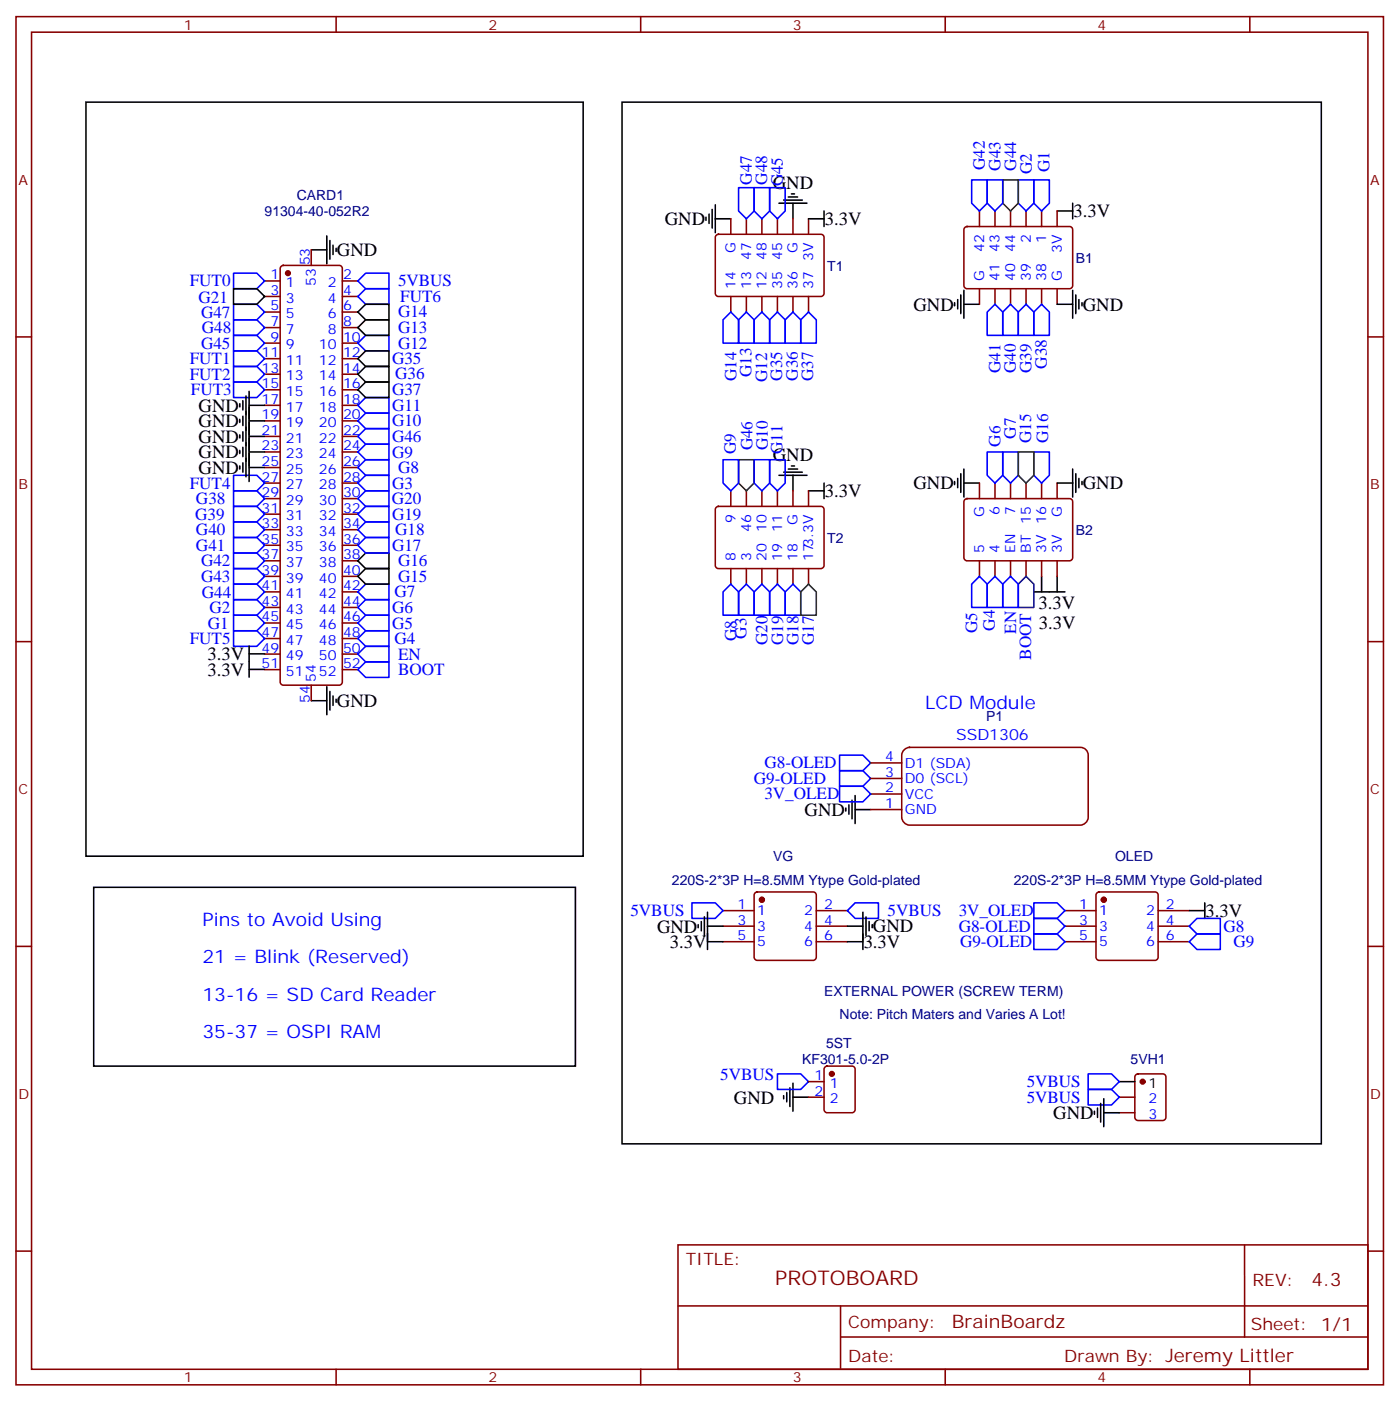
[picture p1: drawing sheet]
<svg xmlns="http://www.w3.org/2000/svg" width="318mm" height="318mm" viewBox="0 0 318 318" stroke-linecap="round" stroke-linejoin="round" font-family="sans-serif">
<g fill="none" stroke="#870000" stroke-width=".35">
<path d="M3.6 3.8h310.5v310.4h-310.5zM7.2 7.3h303.4v303.4h-303.4zM76.3 3.8v3.5M145.5 3.8v3.5M214.6 3.8v3.5M283.7 3.8v3.5M70.7 56.7v3.5M162.6 53.4l.5-.2h23.3a.71 .71 0 0 1 .7 .7v12.7a.76 .76 0 0 1-.7 .7h-23.3a.76 .76 0 0 1-.7-.7v-12.7zM165.9 49.6v3.6M169.4 49.6v3.6M173 49.6v3.6M176.5 49.6v3.6"/>
<path d="M180 49.6v3.6M183.6 49.6v3.6M219.1 51.6l.4-.2h23.3a.71 .71 0 0 1 .7 .7v12.7a.76 .76 0 0 1-.7 .7h-23.3a.76 .76 0 0 1-.7-.7v-12.7zM222.4 47.9v3.5M225.9 47.9v3.5M229.4 47.9v3.5M232.9 47.9v3.5M236.5 47.9v3.5M240 47.9v3.5M3.6 76.4h3.6M60.1 63.7h3.5M60.1 67.3h3.5"/>
<path d="M60.1 70.8h3.5M60.1 74.3h3.5M60.1 77.9h3.5M63.8 60.4l.5-.2h12.7a.71 .71 0 0 1 .7 .7v93.9a.76 .76 0 0 1-.7 .7h-12.7a.76 .76 0 0 1-.7-.7v-93.9zM77.7 63.7h3.5M77.7 67.3h3.5M77.7 70.8h3.5M77.7 74.3h3.5M77.7 77.9h3.5M165.9 67.3v3.5M169.4 67.3v3.5M173 67.3v3.5"/>
<path d="M176.5 67.3v3.5M180 67.3v3.5M183.6 67.3v3.5M222.4 65.5v3.5M225.9 65.5v3.5M229.4 65.5v3.5M232.9 65.5v3.5M236.5 65.5v3.5M240 65.5v3.5M310.6 76.4h3.5M60.1 81.4h3.5M60.1 84.9h3.5"/>
<path d="M60.1 88.4h3.5M60.1 92h3.5M60.1 95.5h3.5M60.1 99h3.5M77.7 81.4h3.5M77.7 84.9h3.5M77.7 88.4h3.5M77.7 92h3.5M77.7 95.5h3.5M77.7 99h3.5M60.1 116.7h3.5M60.1 102.6h3.5"/>
<path d="M60.1 113.1h3.5M60.1 106.1h3.5M60.1 109.6h3.5M77.7 116.7h3.5M77.7 102.6h3.5M77.7 113.1h3.5M77.7 106.1h3.5M77.7 109.6h3.5M162.6 115.1l.5-.2h23.3a.71 .71 0 0 1 .7 .7v12.7a.76 .76 0 0 1-.7 .7h-23.3a.76 .76 0 0 1-.7-.7v-12.7zM165.9 111.4v3.5M169.4 111.4v3.5M173 111.4v3.5"/>
<path d="M176.5 111.4v3.5M180 111.4v3.5M183.6 111.4v3.5M219.1 113.3l.4-.2h23.3a.71 .71 0 0 1 .7 .7v12.7a.76 .76 0 0 1-.7 .7h-23.3a.76 .76 0 0 1-.7-.7v-12.7zM222.4 109.6v3.5M225.9 109.6v3.5M229.4 109.6v3.5M232.9 109.6v3.5M236.5 109.6v3.5M240 109.6v3.5M60.1 137.8h3.5M60.1 134.3h3.5"/>
<path d="M60.1 130.8h3.5M60.1 127.2h3.5M60.1 123.7h3.5M60.1 120.2h3.5M77.7 137.8h3.5M77.7 134.3h3.5M77.7 130.8h3.5M77.7 127.2h3.5M77.7 123.7h3.5M77.7 120.2h3.5M165.9 129v3.5M169.4 129v3.5"/>
<path d="M173 129v3.5M176.5 129v3.5M180 129v3.5M183.6 129v3.5M222.4 127.2v3.6M225.9 127.2v3.6M229.4 127.2v3.6M232.9 127.2v3.6M236.5 127.2v3.6M240 127.2v3.6M3.6 145.6h3.6M60.1 151.9h3.5"/>
<path d="M60.1 148.4h3.5M60.1 144.9h3.5M60.1 141.4h3.5M70.7 155.5v3.5M77.7 151.9h3.5M77.7 148.4h3.5M77.7 144.9h3.5M77.7 141.4h3.5M310.6 145.6h3.5M197.7 176.6h7M197.7 173.1h7M205.3 170.1l1.2-.5h38.8a1.76 1.76 0 0 1 1.8 1.7v14.2a1.89 1.89 0 0 1-1.8 1.7h-38.8a1.89 1.89 0 0 1-1.8-1.7v-14.2l.1-.4z"/>
<path d="M197.7 183.7h7M197.7 180.2h7M3.6 214.7h3.6M164.1 206.6h7.1M164.1 210.1h7.1M164.1 213.7h7.1M171.4 202.6l.5-.2h12.7a.71 .71 0 0 1 .7 .7v14.1a.76 .76 0 0 1-.7 .7h-12.7a.76 .76 0 0 1-.7-.7v-14.1zM185.3 206.6h7.1M185.3 210.1h7.1M185.3 213.7h7.1M241.8 206.6h7M241.8 210.1h7"/>
<path d="M241.8 213.7h7M249 202.6l.5-.2h12.7a.71 .71 0 0 1 .7 .7v14.1a.76 .76 0 0 1-.7 .7h-12.7a.76 .76 0 0 1-.7-.7v-14.1zM262.9 206.6h7.1M262.9 210.1h7.1M262.9 213.7h7.1M310.6 214.7h3.5M183.6 249h3.5M183.6 245.4h3.5M187.3 242.1l.5-.2h5.6a.71 .71 0 0 1 .7 .7v9.2a.76 .76 0 0 1-.7 .7h-5.6a.76 .76 0 0 1-.7-.7v-9.2zM254.1 249h3.5M254.1 252.5h3.5M257.9 243.9l.4-.2h5.7a.71 .71 0 0 1 .7 .7v9.1a.76 .76 0 0 1-.7 .7h-5.7a.76 .76 0 0 1-.7-.7v-9.1z"/>
<path d="M3.6 283.9h3.6M153.9 282.5h156.7v28.2h-156.7zM154 296.3h156.4M190.8 296.3v14.1M282.5 282.5l.1 20.9M310.6 283.9h3.5M76.3 310.7v3.5M145.5 310.7v3.5M190.8 303.4h119.6M214.6 310.7v3.5M283.7 310.7v3.5"/>
</g>
<g fill="none" stroke="#000" stroke-width=".35">
<path d="M19.5 23.2h112.9v171.1h-112.9zM141.2 23.2h158.8v236.3h-158.8zM70.7 56.7h3.5M74.2 53.5v6.4M74.9 54.6v4.2M75.6 55.6v2.1M76.3 56.3v.7M160.3 49.3v.7M161 48.6v2.1M161.7 47.5v4.3M162.4 49.6h3.5M162.4 46.5v6.3"/>
<path d="M176.8 46.1h6.4M177.9 45.4h4.2M179 44.7h2.1M179.7 44h.7M180 46.1v3.5M183.6 49.6h3.5M187.1 47.9v3.5M240 47.9h3.5M243.5 46.1v3.5M53 65.5h5.3l1.8 1.8-1.8 1.7h-5.3zM81.2 74.3l1.8-1.7h5.3v3.5h-5.3zM81.2 70.8l1.8-1.8h5.3v3.6h-5.3z"/>
<path d="M216.7 68.7v.7M217.4 68v2.1M218.1 66.9v4.3M218.8 65.9v6.3M218.8 69h3.6M240 69h3.5M243.5 65.9v6.3M244.2 66.9v4.3M244.9 68v2.1M245.6 68.7v.7M54.4 91.6v.7M54.4 95.1v.7"/>
<path d="M54.4 98.7v.7M55.1 90.9v2.1M55.1 94.4v2.2M55.1 98v2.1M55.8 89.9v18.3M56.6 92h3.5M56.6 88.8v20.5M56.6 95.5h3.5M56.6 99h3.5M81.2 88.4l1.8-1.7h5.3v3.5h-5.3zM81.2 81.4l1.8-1.8h5.3v3.5h-5.3zM81.2 84.9l1.8-1.8h5.3v3.6h-5.3z"/>
<path d="M54.4 102.2v.7M54.4 105.7v.7M55.1 101.5v2.1M55.1 105v2.1M56.6 106.1h3.5M56.6 102.6h3.5M176.8 107.8h6.4M177.9 107.1h4.2M179 106.4h2.1M179.7 105.7h.7M180 107.8v3.6M183.6 111.4h3.5"/>
<path d="M187.1 109.6v3.5M216.7 109.3v.7M217.4 108.5v2.2M218.1 107.5v4.2M218.8 109.6h3.6M218.8 106.4v6.4M240 109.6h3.5M243.5 106.4v6.4M244.2 107.5v4.2M244.9 108.5v2.2M245.6 109.3v.7M81.2 130.8l1.8-1.8h5.3v3.5h-5.3z"/>
<path d="M81.2 127.2l1.8-1.7h5.3v3.5h-5.3zM234.7 134.3h7.1M236.5 130.8v3.5M240 130.8v3.5M56.6 151.9h3.5M56.6 146.6v7.1M56.6 148.4h3.5M70.7 159h3.5M74.2 155.8v6.4M74.9 156.9v4.2M75.6 157.9v2.2M76.3 158.6v.7"/>
<path d="M192 183.3v.7M192.7 182.6v2.1M193.4 181.6v4.2M194.1 183.7h3.6M194.1 180.5v6.4M21.3 201.3h109.3v40.6h-109.3zM158.5 209.8v.7M159.2 209.1v2.1M159.9 208v4.3M160.6 210.1h3.5M160.6 207v8.4M160.6 213.7h3.5"/>
<path d="M192.4 210.1h3.5M192.4 213.7h3.5M195.9 207v8.4M196.6 208v4.3M197.3 209.1v2.1M198 209.8v.7M270 206.6h3.5M273.5 204.9v3.5M177.9 248.6v.7M178.6 247.9v2.1M179.3 246.8v4.3M180 249h3.6"/>
<path d="M180 245.8v6.3M248.5 252.1v.7M249.2 251.4v2.1M249.9 250.4v4.2M250.6 252.5h3.5M250.6 249.3v6.4M254.1 245.4h3.5"/>
</g>
<g fill="none" stroke="#00f" stroke-width=".35">
<path d="M167.7 42.6h3.5v5.3l-1.8 1.7-1.7-1.7zM171.2 42.6h3.5v5.3l-1.7 1.7-1.8-1.7zM174.7 42.6h3.6v5.3l-1.8 1.7-1.8-1.7zM220.6 40.8h3.5v5.3l-1.7 1.8-1.8-1.8zM224.1 40.8h3.5v5.3l-1.7 1.8-1.8-1.8zM231.2 40.8h3.5v5.3l-1.8 1.8-1.7-1.8zM234.7 40.8h3.5v5.3l-1.7 1.8-1.8-1.8zM53 62h5.3l1.8 1.7-1.8 1.8h-5.3zM53 69h5.3l1.8 1.8-1.8 1.8h-5.3zM53 72.6h5.3l1.8 1.7-1.8 1.8h-5.3zM53 79.6h5.3l1.8 1.8-1.8 1.7h-5.3zM53 76.1h5.3l1.8 1.8-1.8 1.7h-5.3z"/>
<path d="M81.2 77.9l1.8-1.8h5.3v3.5h-5.3zM81.2 63.7l1.8-1.7h5.3v3.5h-5.3zM83 65.5h5.3v3.5h-5.3l-1.8-1.7zM165.9 70.8l1.8 1.8v5.3h-3.6v-5.3zM169.4 70.8l1.8 1.8v5.3h-3.5v-5.3zM173 70.8l1.7 1.8v5.3h-3.5v-5.3zM176.5 70.8l1.8 1.8v5.3h-3.6v-5.3zM180 70.8l1.8 1.8v5.3h-3.5v-5.3zM181.8 72.6l1.8-1.8 1.7 1.8v5.3h-3.5zM225.9 69l1.7 1.8v5.3h-3.5v-5.3zM229.4 69l1.8 1.8v5.3h-3.6v-5.3zM232.9 69l1.8 1.8v5.3h-3.5v-5.3z"/>
<path d="M236.5 69l1.7 1.8v5.3h-3.5v-5.3zM53 86.7h5.3l1.8 1.7-1.8 1.8h-5.3zM53 83.1h5.3l1.8 1.8-1.8 1.8h-5.3zM81.2 92l1.8-1.8h5.3v3.5h-5.3zM81.2 95.5l1.8-1.8h5.3v3.6h-5.3zM81.2 99l1.8-1.7h5.3v3.5h-5.3zM53 107.8h5.3l1.8 1.8-1.8 1.8h-5.3zM53 114.9h5.3l1.8 1.8-1.8 1.7h-5.3zM53 118.4h5.3l1.8 1.8-1.8 1.8h-5.3zM53 111.4h5.3l1.8 1.7-1.8 1.8h-5.3zM81.2 106.1l1.8-1.8h5.3v3.5h-5.3zM81.2 116.7l1.8-1.8h5.3v3.5h-5.3z"/>
<path d="M81.2 109.6l1.8-1.8h5.3v3.6h-5.3zM81.2 102.6l1.8-1.8h5.3v3.5h-5.3zM81.2 113.1l1.8-1.7h5.3v3.5h-5.3zM164.1 104.3h3.6v5.3l-1.8 1.8-1.8-1.8zM171.2 104.3h3.5v5.3l-1.7 1.8-1.8-1.8zM174.7 104.3h3.6v5.3l-1.8 1.8-1.8-1.8zM224.1 102.6h3.5v5.2l-1.7 1.8-1.8-1.8zM227.6 102.6h3.6v5.2l-1.8 1.8-1.8-1.8zM234.7 102.6h3.5v5.2l-1.7 1.8-1.8-1.8zM53 129h5.3l1.8 1.8-1.8 1.7h-5.3zM53 125.5h5.3l1.8 1.7-1.8 1.8h-5.3zM53 139.6h5.3l1.8 1.8-1.8 1.7h-5.3z"/>
<path d="M53 132.5h5.3l1.8 1.8-1.8 1.8h-5.3zM53 122h5.3l1.8 1.7-1.8 1.8h-5.3zM53 136.1h5.3l1.8 1.7-1.8 1.8h-5.3zM81.2 120.2l1.8-1.8h5.3v3.6h-5.3zM81.2 123.7l1.8-1.7h5.3v3.5h-5.3zM83 132.5h5.3v3.6h-5.3l-1.8-1.8zM83 136.1h5.3v3.5h-5.3l-1.8-1.8zM165.9 132.5l1.8 1.8v5.3h-3.6v-5.3zM169.4 132.5l1.8 1.8v5.3h-3.5v-5.3zM173 132.5l1.7 1.8v5.3h-3.5v-5.3zM176.5 132.5l1.8 1.8v5.3h-3.6v-5.3zM180 132.5l1.8 1.8v5.3h-3.5v-5.3z"/>
<path d="M222.4 130.8l1.7 1.7v5.3h-3.5v-5.3zM225.9 130.8l1.7 1.7v5.3h-3.5v-5.3zM229.4 130.8l1.8 1.7v5.3h-3.6v-5.3zM53 143.1h5.3l1.8 1.8-1.8 1.7h-5.3zM81.2 148.4l1.8-1.8h5.3v3.6h-5.3zM81.2 151.9l1.8-1.7h5.3v3.5h-5.3zM81.2 144.9l1.8-1.8h5.3v3.5h-5.3zM81.2 141.4l1.8-1.8h5.3v3.5h-5.3zM190.6 171.3h5.3l1.8 1.8-1.8 1.8h-5.3zM190.6 174.9h5.3l1.8 1.7-1.8 1.8h-5.3zM190.6 178.4h5.3l1.8 1.8-1.8 1.7h-5.3zM157.1 204.9h5.3l1.7 1.7-1.7 1.8h-5.3z"/>
<path d="M192.4 206.6l1.7-1.7h5.3v3.5h-5.3zM234.7 204.9h5.3l1.8 1.7-1.8 1.8h-5.3zM234.7 211.9h5.3l1.8 1.8-1.8 1.7h-5.3zM234.7 208.4h5.3l1.8 1.7-1.8 1.8h-5.3zM270 213.7l1.7-1.8h5.3v3.5h-5.3zM270 210.1l1.7-1.7h5.3v3.5h-5.3zM176.5 243.7h5.3l1.8 1.7-1.8 1.8h-5.3zM247.1 243.7h5.2l1.8 1.7-1.8 1.8h-5.2zM247.1 247.2h5.2l1.8 1.8-1.8 1.7h-5.2z"/>
</g>
<g fill="#870000" stroke="#870000" stroke-width=".35">
<circle cx="65.4" cy="62" r=".53"/>
<circle cx="259.4" cy="245.4" r=".53"/>
<circle cx="250.6" cy="204.2" r=".53"/>
<circle cx="188.8" cy="243.7" r=".53"/>
<circle cx="173" cy="204.2" r=".53"/>
</g>
<path d="M232.9 130.8l1.8 1.7v5.3h-3.5v-5.3z" fill="none" stroke="#006" stroke-width=".35"/>
<path d="M227.6 40.8h3.6v5.3l-1.8 1.8-1.8-1.8zM167.7 104.3h3.5v5.3l-1.8 1.8-1.7-1.8zM231.2 102.6h3.5v5.2l-1.8 1.8-1.7-1.8zM183.6 132.5l1.7 1.8v5.3h-3.5v-5.3z" fill="none" stroke="#060" stroke-width=".35"/>
<text font-size="4.6" fill="#800" x="176" y="291.5">PROTOBOARD</text>
<g font-size="4.2">
<text x="175.4" y="42.9">GND</text>
<text x="150.9" y="51">GND</text>
<text x="187.3" y="51.1">3.3V</text>
<text x="243.7" y="49.3">3.3V</text>
<text x="76.5" y="58.1">GND</text>
<text x="207.4" y="70.5">GND</text>
<text x="245.8" y="70.5">GND</text>
<text x="45.1" y="93.4">GND</text>
<text x="45.1" y="96.9">GND</text>
<text x="45.1" y="100.4">GND</text>
<text x="45.1" y="107.5">GND</text>
<text x="45.1" y="104">GND</text>
<text x="175.4" y="104.6">GND</text>
<text x="187.3" y="112.8">3.3V</text>
<text x="207.4" y="111">GND</text>
<text x="245.8" y="111">GND</text>
<text x="235.8" y="138.2">3.3V</text>
<text x="235.8" y="142.8">3.3V</text>
<text x="47.1" y="149.9">3.3V</text>
<text x="47.1" y="153.4">3.3V</text>
<text x="76.5" y="160.4">GND</text>
<text x="182.7" y="185.1">GND</text>
<text x="273.7" y="208.1">3.3V</text>
<text x="149.2" y="211.6">GND</text>
<text x="152.1" y="215.1">3.3V</text>
<text x="196.1" y="215.1">3.3V</text>
<text x="198.2" y="211.6">GND</text>
<text x="166.6" y="250.4">GND</text>
<text x="239.1" y="253.9">GND</text>
</g>
<g font-size="4.2" fill="#00f">
<text x="210" y="160.8">LCD Module</text>
<text x="46" y="210.1">Pins to Avoid Using</text>
<text x="46" y="218.6">21 = Blink (Reserved)</text>
<text x="46" y="227.1">13-16 = SD Card Reader</text>
<text x="46" y="235.5">35-37 = OSPI RAM</text>
</g>
<g font-size="4.2" fill="#800">
<text x="297.7" y="291.7">4.3</text>
<text x="216.1" y="301.3">BrainBoardz</text>
</g>
<g font-size="3.9" fill="#00f">
<text x="170.7" y="41.9" transform="rotate(-90 170.7 41.9)">G47</text>
<text x="174.2" y="41.9" transform="rotate(-90 174.2 41.9)">G48</text>
<text x="223.6" y="38.6" transform="rotate(-90 223.6 38.6)">G42</text>
<text x="227.1" y="38.8" transform="rotate(-90 227.1 38.8)">G43</text>
<text x="230.7" y="38.7" transform="rotate(-90 230.7 38.7)">G44</text>
<text x="234.2" y="39.6" transform="rotate(-90 234.2 39.6)">G2</text>
<text x="238.2" y="39.1" transform="rotate(-90 238.2 39.1)">G1</text>
<text x="177.7" y="42.3" transform="rotate(-90 177.7 42.3)">G45</text>
<text x="43.1" y="65">FUT0</text>
<text x="90.4" y="65">5VBUS</text>
<text x="45.1" y="68.7">G21</text>
<text x="90.9" y="68.6">FUT6</text>
<text x="45.6" y="72.1">G47</text>
<text x="45.8" y="75.5">G48</text>
<text x="90.4" y="75.6">G13</text>
<text x="90.4" y="72">G14</text>
<text x="43.1" y="82.6">FUT1</text>
<text x="45.6" y="79.1">G45</text>
<text x="89" y="82.7">G35</text>
<text x="90.4" y="79.1">G12</text>
<text x="237.6" y="83.7" transform="rotate(-90 237.6 83.7)">G38</text>
<text x="43.1" y="86.2">FUT2</text>
<text x="43.3" y="89.7">FUT3</text>
<text x="89" y="89.7">G37</text>
<text x="89.7" y="86.1">G36</text>
<text x="167.2" y="86.4" transform="rotate(-90 167.2 86.4)">G14</text>
<text x="170.6" y="85.6" transform="rotate(-90 170.6 85.6)">G13</text>
<text x="174.1" y="86.7" transform="rotate(-90 174.1 86.7)">G12</text>
<text x="177.6" y="86.4" transform="rotate(-90 177.6 86.4)">G35</text>
<text x="181.1" y="86.4" transform="rotate(-90 181.1 86.4)">G36</text>
<text x="184.6" y="86.5" transform="rotate(-90 184.6 86.5)">G37</text>
<text x="227.1" y="84.6" transform="rotate(-90 227.1 84.6)">G41</text>
<text x="230.6" y="84.6" transform="rotate(-90 230.6 84.6)">G40</text>
<text x="234.2" y="84.6" transform="rotate(-90 234.2 84.6)">G39</text>
<text x="89" y="93.2">G11</text>
<text x="89" y="96.8">G10</text>
<text x="89" y="100.3">G46</text>
<text x="227.1" y="101.4" transform="rotate(-90 227.1 101.4)">G6</text>
<text x="230.6" y="99.6" transform="rotate(-90 230.6 99.6)">G7</text>
<text x="234.1" y="100.5" transform="rotate(-90 234.1 100.5)">G15</text>
<text x="237.9" y="100.5" transform="rotate(-90 237.9 100.5)">G16</text>
<text x="89" y="103.8">G9</text>
<text x="90.4" y="107.3">G8</text>
<text x="167" y="103.1" transform="rotate(-90 167 103.1)">G9</text>
<text x="170.8" y="102.2" transform="rotate(-90 170.8 102.2)">G46</text>
<text x="174.3" y="102.1" transform="rotate(-90 174.3 102.1)">G10</text>
<text x="177.6" y="103.1" transform="rotate(-90 177.6 103.1)">G11</text>
<text x="43.1" y="110.9">FUT4</text>
<text x="89" y="111">G3</text>
<text x="44.3" y="117.9">G39</text>
<text x="44.5" y="114.4">G38</text>
<text x="89" y="114.3">G20</text>
<text x="89" y="117.9">G19</text>
<text x="44.5" y="125">G41</text>
<text x="44.5" y="121.5">G40</text>
<text x="89" y="124.9">G17</text>
<text x="89.7" y="121.3">G18</text>
<text x="45.6" y="128.5">G42</text>
<text x="90.4" y="128.5">G16</text>
<text x="45.6" y="132">G43</text>
<text x="45.8" y="135.6">G44</text>
<text x="89.5" y="135.6">G7</text>
<text x="90.4" y="132">G15</text>
<text x="47.2" y="142.6">G1</text>
<text x="47.6" y="139.1">G2</text>
<text x="89" y="142.7">G5</text>
<text x="89" y="139.2">G6</text>
<text x="221.8" y="143.7" transform="rotate(-90 221.8 143.7)">G5</text>
<text x="225.9" y="143.1" transform="rotate(-90 225.9 143.1)">G4</text>
<text x="230.7" y="143.8" transform="rotate(-90 230.7 143.8)">EN</text>
<text x="43.1" y="146.1">FUT5</text>
<text x="89.5" y="146.1">G4</text>
<text x="90.4" y="149.6">EN</text>
<text x="167.2" y="145.4" transform="rotate(-90 167.2 145.4)">G8</text>
<text x="169.4" y="144.9" transform="rotate(-90 169.4 144.9)">G3</text>
<text x="174.3" y="146.4" transform="rotate(-90 174.3 146.4)">G20</text>
<text x="177.8" y="146.4" transform="rotate(-90 177.8 146.4)">G19</text>
<text x="181.3" y="146.4" transform="rotate(-90 181.3 146.4)">G18</text>
<text x="184.8" y="146.4" transform="rotate(-90 184.8 146.4)">G17</text>
<text x="234.1" y="149.7" transform="rotate(-90 234.1 149.7)">BOOT</text>
<text x="90.4" y="153.2">BOOT</text>
<text x="171.1" y="177.9">G9-OLED</text>
<text x="173.6" y="174.3">G8-OLED</text>
<text x="173.5" y="181.4">3V_OLED</text>
<text x="143.1" y="207.9">5VBUS</text>
<text x="201.5" y="207.8">5VBUS</text>
<text x="217.7" y="207.8">3V_OLED</text>
<text x="217.7" y="211.4">G8-OLED</text>
<text x="217.9" y="214.9">G9-OLED</text>
<text x="277.7" y="211.4">G8</text>
<text x="280" y="214.9">G9</text>
<text x="163.5" y="245">5VBUS</text>
<text x="233.1" y="246.7">5VBUS</text>
<text x="233.1" y="250.2">5VBUS</text>
</g>
<g font-size="3.9" fill="#800">
<text x="155.7" y="287.1">TITLE:</text>
<text x="284.3" y="291.7">REV:</text>
<text x="192.6" y="301.3">Company:</text>
<text x="284" y="301.9">Sheet: 1/1</text>
<text x="192.6" y="308.9">Date:</text>
<text x="241.6" y="309">Drawn By: Jeremy Littler</text>
</g>
<text font-size="3.5" fill="#00f" x="217.1" y="167.8">SSD1306</text>
<g font-size="3.2" fill="#800">
<text x="41.7" y="6.8">1</text>
<text x="110.9" y="6.8">2</text>
<text x="180" y="6.8">3</text>
<text x="249.2" y="6.8">4</text>
<text x="4.2" y="41.9">A</text>
<text x="311.1" y="41.9">A</text>
<text x="4.2" y="111">B</text>
<text x="311.1" y="111">B</text>
<text x="4.2" y="180.2">C</text>
<text x="311.1" y="180.2">C</text>
<text x="4.2" y="249.3">D</text>
<text x="311.1" y="249.3">D</text>
<text x="41.7" y="313.7">1</text>
<text x="110.9" y="313.7">2</text>
<text x="180" y="313.7">3</text>
<text x="249.2" y="313.7">4</text>
</g>
<g font-size="3.2" fill="#000080">
<text x="67.4" y="45.5">CARD1</text>
<text x="60.1" y="49">91304-40-052R2</text>
<text x="244.2" y="59.6">B1</text>
<text x="187.8" y="61.4">T1</text>
<text x="187.8" y="123.1">T2</text>
<text x="244.2" y="121.4">B2</text>
<text x="223.9" y="163.7">P1</text>
<text x="175.5" y="195.4">VG</text>
<text x="253.2" y="195.4">OLED</text>
<text x="152.6" y="200.7">220S-2*3P H=8.5MM Ytype Gold-plated</text>
<text x="230.2" y="200.7">220S-2*3P H=8.5MM Ytype Gold-plated</text>
<text x="187.1" y="226">EXTERNAL POWER (SCREW TERM)</text>
<text x="190.6" y="231.3">Note: Pitch Maters and Varies A Lot!</text>
<text x="187.6" y="237.8">5ST</text>
<text x="182.1" y="241.3">KF301-5.0-2P</text>
<text x="256.7" y="241.3">5VH1</text>
</g>
<g font-size="3.2" fill="#00f">
<text x="167" y="57.4" transform="rotate(-90 167 57.4)">G</text>
<text x="170.5" y="59" transform="rotate(-90 170.5 59)">47</text>
<text x="174" y="59" transform="rotate(-90 174 59)">48</text>
<text x="177.6" y="59" transform="rotate(-90 177.6 59)">45</text>
<text x="181.1" y="57.4" transform="rotate(-90 181.1 57.4)">G</text>
<text x="184.6" y="59.1" transform="rotate(-90 184.6 59.1)">3V</text>
<text x="223.4" y="57.2" transform="rotate(-90 223.4 57.2)">42</text>
<text x="226.9" y="57.2" transform="rotate(-90 226.9 57.2)">43</text>
<text x="230.5" y="57.2" transform="rotate(-90 230.5 57.2)">44</text>
<text x="234" y="55.2" transform="rotate(-90 234 55.2)">2</text>
<text x="237.5" y="55.2" transform="rotate(-90 237.5 55.2)">1</text>
<text x="241.1" y="57.3" transform="rotate(-90 241.1 57.3)">3V</text>
<text x="61.4" y="63.4">1</text>
<text x="64.9" y="65.2">1</text>
<text x="70.3" y="60.2" transform="rotate(-90 70.3 60.2)">53</text>
<text x="71.7" y="65" transform="rotate(-90 71.7 65)">53</text>
<text x="74.4" y="65.2">2</text>
<text x="77.9" y="63.4">2</text>
<text x="167" y="65.5" transform="rotate(-90 167 65.5)">14</text>
<text x="170.5" y="65.5" transform="rotate(-90 170.5 65.5)">13</text>
<text x="174" y="65.5" transform="rotate(-90 174 65.5)">12</text>
<text x="177.6" y="65.5" transform="rotate(-90 177.6 65.5)">35</text>
<text x="181.1" y="65.5" transform="rotate(-90 181.1 65.5)">36</text>
<text x="184.6" y="65.5" transform="rotate(-90 184.6 65.5)">37</text>
<text x="223.4" y="63.7" transform="rotate(-90 223.4 63.7)">G</text>
<text x="226.9" y="63.7" transform="rotate(-90 226.9 63.7)">41</text>
<text x="230.5" y="63.7" transform="rotate(-90 230.5 63.7)">40</text>
<text x="234" y="63.7" transform="rotate(-90 234 63.7)">39</text>
<text x="237.5" y="63.7" transform="rotate(-90 237.5 63.7)">38</text>
<text x="241.1" y="63.7" transform="rotate(-90 241.1 63.7)">G</text>
<text x="61.4" y="70.4">5</text>
<text x="61.4" y="66.9">3</text>
<text x="64.9" y="68.7">3</text>
<text x="74.4" y="68.7">4</text>
<text x="77.9" y="66.9">4</text>
<text x="77.9" y="70.4">6</text>
<text x="61.4" y="77.5">9</text>
<text x="61.4" y="74">7</text>
<text x="64.9" y="75.7">7</text>
<text x="64.9" y="72.2">5</text>
<text x="74.4" y="72.2">6</text>
<text x="74.4" y="75.7">8</text>
<text x="77.9" y="74">8</text>
<text x="77.9" y="77.5">10</text>
<text x="59.4" y="81">11</text>
<text x="64.9" y="82.8">11</text>
<text x="64.9" y="79.3">9</text>
<text x="72.4" y="79.3">10</text>
<text x="72.4" y="82.8">12</text>
<text x="77.9" y="81">12</text>
<text x="59.4" y="88.1">15</text>
<text x="59.4" y="84.6">13</text>
<text x="64.9" y="89.9">15</text>
<text x="64.9" y="86.3">13</text>
<text x="72.4" y="86.3">14</text>
<text x="72.4" y="89.9">16</text>
<text x="77.9" y="84.6">14</text>
<text x="77.9" y="88.1">16</text>
<text x="59.4" y="95.1">19</text>
<text x="59.4" y="91.6">17</text>
<text x="64.9" y="93.4">17</text>
<text x="72.4" y="93.4">18</text>
<text x="77.9" y="91.6">18</text>
<text x="77.9" y="95.1">20</text>
<text x="59.4" y="98.7">21</text>
<text x="64.9" y="100.4">21</text>
<text x="64.9" y="96.9">19</text>
<text x="72.4" y="96.9">20</text>
<text x="72.4" y="100.4">22</text>
<text x="77.9" y="98.7">22</text>
<text x="59.4" y="105.7">25</text>
<text x="59.4" y="102.2">23</text>
<text x="64.9" y="107.5">25</text>
<text x="64.9" y="104">23</text>
<text x="72.4" y="104">24</text>
<text x="72.4" y="107.5">26</text>
<text x="77.9" y="102.2">24</text>
<text x="77.9" y="105.7">26</text>
<text x="59.4" y="112.8">29</text>
<text x="59.4" y="109.3">27</text>
<text x="64.9" y="111">27</text>
<text x="72.4" y="111">28</text>
<text x="77.9" y="109.3">28</text>
<text x="77.9" y="112.8">30</text>
<text x="59.4" y="119.8">33</text>
<text x="59.4" y="116.3">31</text>
<text x="64.9" y="118.1">31</text>
<text x="64.9" y="114.5">29</text>
<text x="72.4" y="114.5">30</text>
<text x="72.4" y="118.1">32</text>
<text x="77.9" y="116.3">32</text>
<text x="77.9" y="119.8">34</text>
<text x="167" y="118.7" transform="rotate(-90 167 118.7)">9</text>
<text x="181.1" y="119.1" transform="rotate(-90 181.1 119.1)">G</text>
<text x="223.4" y="117.4" transform="rotate(-90 223.4 117.4)">G</text>
<text x="226.9" y="116.9" transform="rotate(-90 226.9 116.9)">6</text>
<text x="230.5" y="116.9" transform="rotate(-90 230.5 116.9)">7</text>
<text x="234" y="118.9" transform="rotate(-90 234 118.9)">15</text>
<text x="237.5" y="118.9" transform="rotate(-90 237.5 118.9)">16</text>
<text x="241.1" y="117.4" transform="rotate(-90 241.1 117.4)">G</text>
<text x="59.4" y="123.4">35</text>
<text x="64.9" y="125.1">35</text>
<text x="64.9" y="121.6">33</text>
<text x="72.4" y="121.6">34</text>
<text x="72.4" y="125.1">36</text>
<text x="77.9" y="123.4">36</text>
<text x="170.5" y="120.7" transform="rotate(-90 170.5 120.7)">46</text>
<text x="174" y="120.7" transform="rotate(-90 174 120.7)">10</text>
<text x="177.6" y="120.7" transform="rotate(-90 177.6 120.7)">11</text>
<text x="223.4" y="125.5" transform="rotate(-90 223.4 125.5)">5</text>
<text x="226.9" y="125.5" transform="rotate(-90 226.9 125.5)">4</text>
<text x="230.5" y="125.5" transform="rotate(-90 230.5 125.5)">EN</text>
<text x="234" y="125.5" transform="rotate(-90 234 125.5)">BT</text>
<text x="237.5" y="125.5" transform="rotate(-90 237.5 125.5)">3V</text>
<text x="241.1" y="125.5" transform="rotate(-90 241.1 125.5)">3V</text>
<text x="59.4" y="130.4">39</text>
<text x="59.4" y="126.9">37</text>
<text x="64.9" y="128.7">37</text>
<text x="72.4" y="128.7">38</text>
<text x="77.9" y="126.9">38</text>
<text x="77.9" y="130.4">40</text>
<text x="167" y="127.2" transform="rotate(-90 167 127.2)">8</text>
<text x="170.5" y="127.2" transform="rotate(-90 170.5 127.2)">3</text>
<text x="174" y="127.2" transform="rotate(-90 174 127.2)">20</text>
<text x="177.6" y="127.2" transform="rotate(-90 177.6 127.2)">19</text>
<text x="181.1" y="127.2" transform="rotate(-90 181.1 127.2)">18</text>
<text x="184.6" y="127.2" transform="rotate(-90 184.6 127.2)">173.3V</text>
<text x="59.4" y="137.5">43</text>
<text x="59.4" y="133.9">41</text>
<text x="64.9" y="135.7">41</text>
<text x="64.9" y="132.2">39</text>
<text x="72.4" y="132.2">40</text>
<text x="72.4" y="135.7">42</text>
<text x="77.9" y="133.9">42</text>
<text x="77.9" y="137.5">44</text>
<text x="59.4" y="141">45</text>
<text x="64.9" y="142.8">45</text>
<text x="64.9" y="139.2">43</text>
<text x="72.4" y="139.2">44</text>
<text x="72.4" y="142.8">46</text>
<text x="77.9" y="141">46</text>
<text x="59.4" y="148.1">49</text>
<text x="59.4" y="144.5">47</text>
<text x="64.9" y="149.8">49</text>
<text x="64.9" y="146.3">47</text>
<text x="72.4" y="146.3">48</text>
<text x="72.4" y="149.8">50</text>
<text x="77.9" y="144.5">48</text>
<text x="77.9" y="148.1">50</text>
<text x="59.4" y="151.6">51</text>
<text x="64.9" y="153.4">51</text>
<text x="71.7" y="154.8" transform="rotate(-90 71.7 154.8)">54</text>
<text x="72.4" y="153.4">52</text>
<text x="77.9" y="151.6">52</text>
<text x="70.3" y="159.5" transform="rotate(-90 70.3 159.5)">54</text>
<text x="200.9" y="172.8">4</text>
<text x="200.9" y="176.3">3</text>
<text x="200.9" y="179.8">2</text>
<text x="205.4" y="177.7">D0 (SCL)</text>
<text x="205.4" y="174.2">D1 (SDA)</text>
<text x="200.9" y="183.3">1</text>
<text x="205.4" y="184.7">GND</text>
<text x="205.4" y="181.2">VCC</text>
<text x="167.4" y="206.3">1</text>
<text x="167.4" y="209.8">3</text>
<text x="171.9" y="207.7">1</text>
<text x="182.6" y="207.7">2</text>
<text x="187.1" y="206.3">2</text>
<text x="187.1" y="209.8">4</text>
<text x="245" y="206.3">1</text>
<text x="245" y="209.8">3</text>
<text x="249.5" y="207.7">1</text>
<text x="260.2" y="207.7">2</text>
<text x="264.7" y="206.3">2</text>
<text x="264.7" y="209.8">4</text>
<text x="167.4" y="213.3">5</text>
<text x="171.9" y="211.2">3</text>
<text x="171.9" y="214.7">5</text>
<text x="182.6" y="211.2">4</text>
<text x="182.6" y="214.7">6</text>
<text x="187.1" y="213.3">6</text>
<text x="245" y="213.3">5</text>
<text x="249.5" y="211.2">3</text>
<text x="249.5" y="214.7">5</text>
<text x="260.2" y="211.2">4</text>
<text x="260.2" y="214.7">6</text>
<text x="264.7" y="213.3">6</text>
<text x="184.9" y="245.1">1</text>
<text x="184.9" y="248.6">2</text>
<text x="188.4" y="246.8">1</text>
<text x="188.4" y="250.4">2</text>
<text x="260.7" y="250.4">2</text>
<text x="260.7" y="253.9">3</text>
</g>
<text font-size="3.2" x="260.7" y="246.8">1</text>
</svg>
